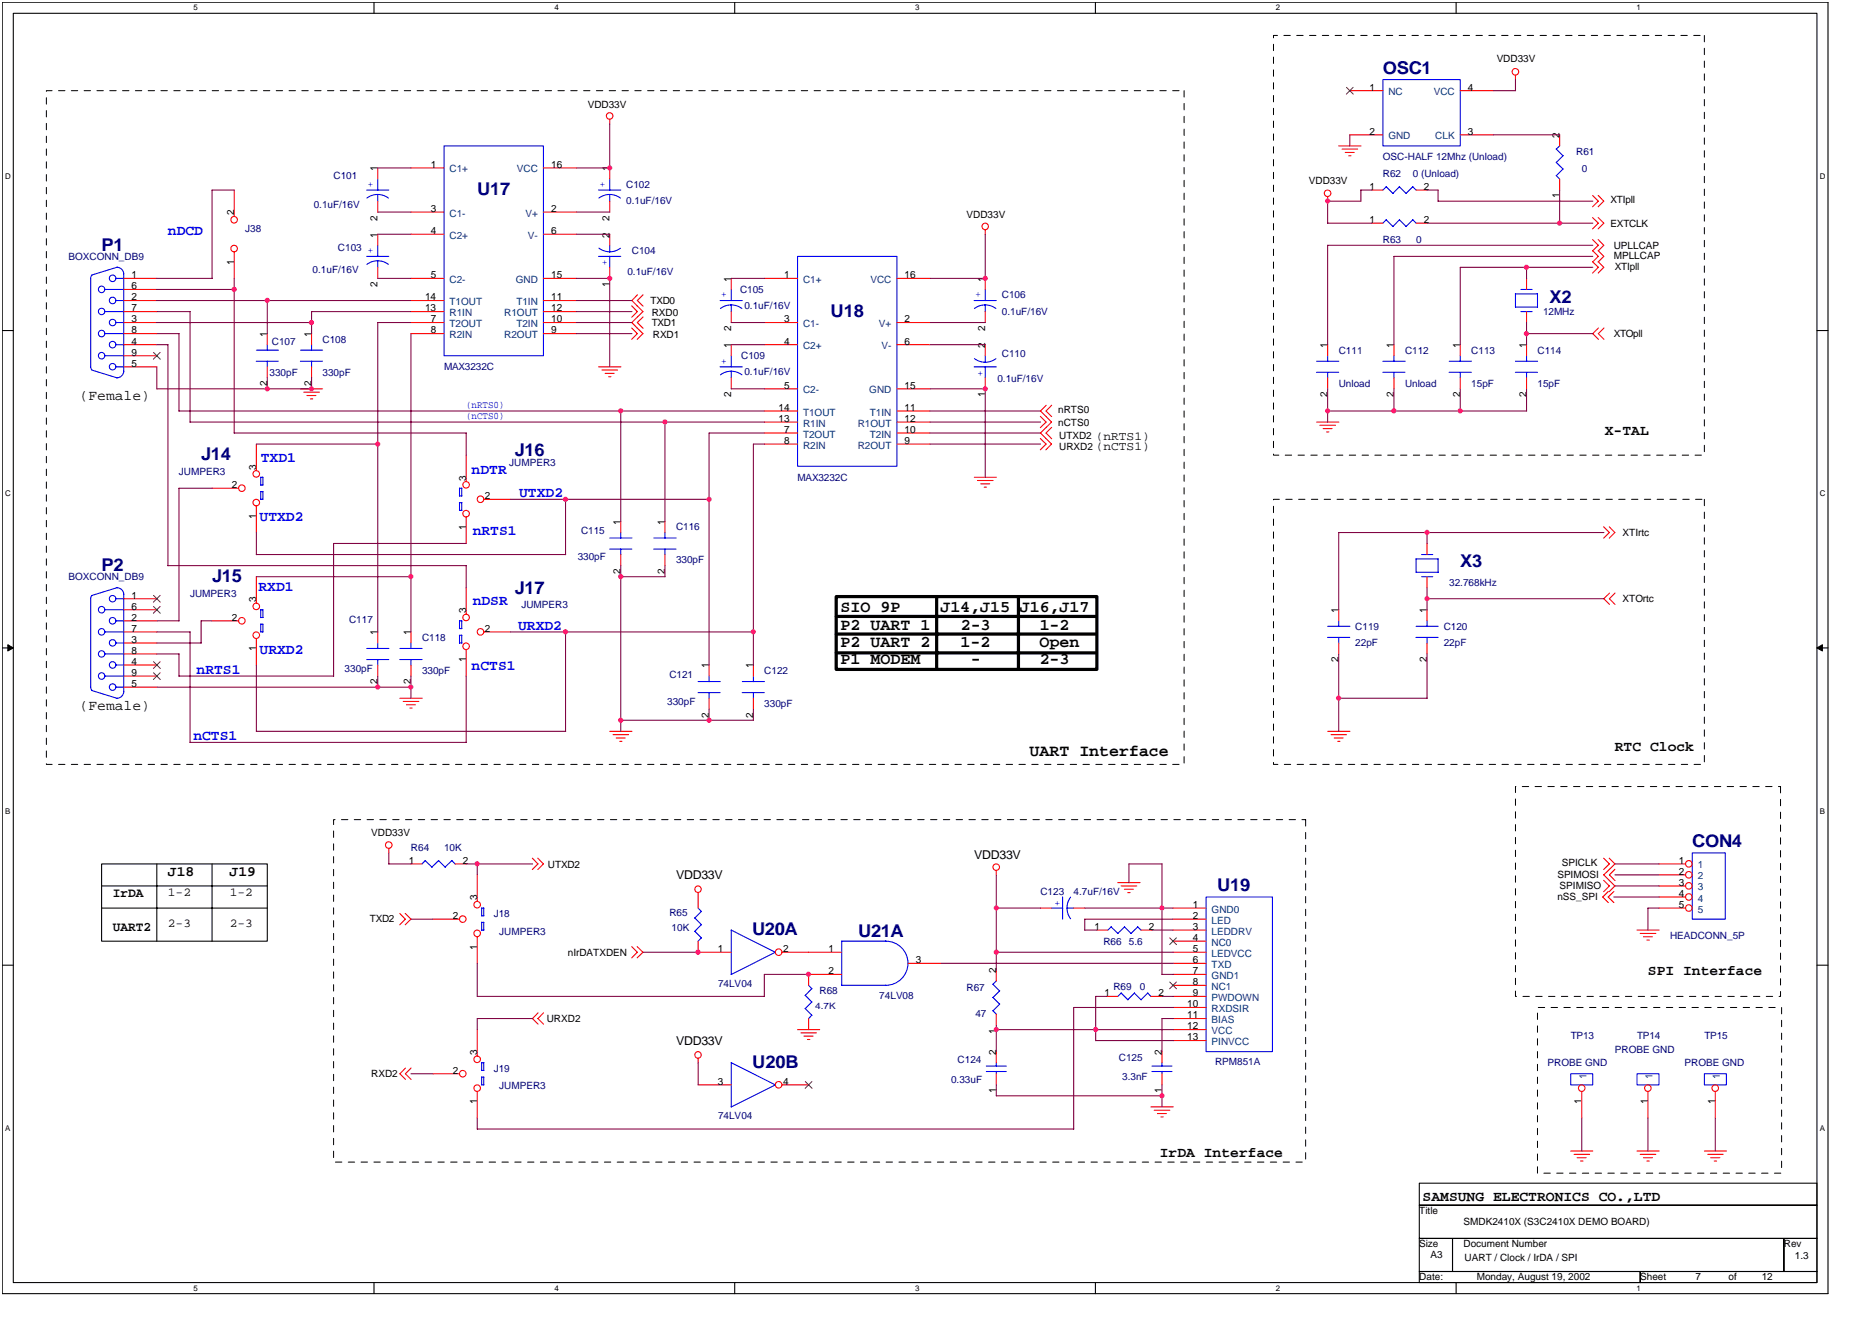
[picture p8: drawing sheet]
<svg xmlns="http://www.w3.org/2000/svg" width="297mm" height="210mm" viewBox="0 0 297 210" stroke-linecap="round" stroke-linejoin="round" font-family="sans-serif">
<path d="M.4 .4h289.7v204.8h-289.7zM2.1 2.1h286.2v201.4h-286.2z" fill="none" stroke="#000" stroke-width=".17"/>
<g fill="#fff">
<path d="M30.7 .5h.7v1.4h-.7z"/>
<path d="M30.7 203.7h.7v1.4h-.7z"/>
</g>
<path d="M59.3 .4v1.7M59.3 203.5v1.7" fill="none" stroke="#000" stroke-width=".17"/>
<g fill="#fff">
<path d="M88 .5h.6v1.4h-.6z"/>
<path d="M88 203.7h.6v1.4h-.6z"/>
</g>
<path d="M116.6 .4v1.7M116.6 203.5v1.7" fill="none" stroke="#000" stroke-width=".17"/>
<g fill="#fff">
<path d="M145.2 .5h.7v1.4h-.7z"/>
<path d="M145.2 203.7h.7v1.4h-.7z"/>
</g>
<path d="M173.8 .4v1.7M173.8 203.5v1.7" fill="none" stroke="#000" stroke-width=".17"/>
<g fill="#fff">
<path d="M202.4 .5h.7v1.4h-.7z"/>
<path d="M202.4 203.7h.7v1.4h-.7z"/>
</g>
<path d="M231 .4v1.7M231 203.5v1.7" fill="none" stroke="#000" stroke-width=".17"/>
<g fill="#fff">
<path d="M259.7 .5h.6v1.4h-.6z"/>
<path d="M259.7 203.7h.6v1.4h-.6z"/>
<path d="M.8 27.3h.9v1.4h-.9z"/>
<path d="M288.7 27.3h.9v1.4h-.9z"/>
<path d="M.8 77.6h.9v1.4h-.9z"/>
<path d="M288.7 77.6h.9v1.4h-.9z"/>
</g>
<path d="M.4 52.4h1.7M288.3 52.4h1.8" fill="none" stroke="#000" stroke-width=".17"/>
<g fill="#fff">
<path d="M.8 128h.8v1.4h-.8z"/>
<path d="M288.7 128h.9v1.4h-.9z"/>
</g>
<path d="M.4 102.8h1.7M288.3 102.8h1.8" fill="none" stroke="#000" stroke-width=".17"/>
<path d="M1.2 102.3l.9 .5-.9 .5zM288.3 102.8l.9-.5v1z" fill="#000" stroke="#000" stroke-width=".16"/>
<g fill="#fff">
<path d="M.8 178.3h.8v1.4h-.8z"/>
<path d="M288.7 178.3h.9v1.4h-.9z"/>
</g>
<g fill="none" stroke="#000" stroke-width=".17">
<path d="M16.1 137.1h26.3v12.2h-26.3zM24.9 137.1v12.2M33.6 137.1v12.2M.4 153.1h1.7M16.1 140.6h26.3M16.1 144.1h26.3M288.3 153.1h1.8M225.2 196.5h5.3v5.2h-5.3zM225.2 187.7h63.1v3.5h-63.1zM225.2 191.2h63.1v5.3h-63.1zM230.5 196.5h52.6v5.2h-52.6zM283.1 196.5h5.2v5.2h-5.2z"/>
<path d="M225.2 201.7h35.1v1.8h-35.1zM260.3 201.7h28v1.8h-28z"/>
</g>
<path d="M132.7 94.7h41.3v11.5h-41.3zM132.7 97.8h41.2M148.6 94.7v11.4M161.6 94.7v11.4M132.7 100.6h41.2M132.7 103.6h41.2" fill="none" stroke="#000" stroke-width=".51"/>
<path d="M7.4 14.4h180.5v106.9h-180.5zM202.1 5.6h68.3v66.6h-68.3zM202.1 79.2h68.3v42.1h-68.3zM52.9 130h154.3v54.4h-154.3zM240.5 124.8h42v33.3h-42zM244 159.8h38.7v26.3h-38.7z" fill="none" stroke="#000" stroke-width=".16" stroke-dasharray="1 1 1 1 1 1 1 1"/>
<g fill="none" stroke="#f00" stroke-width=".17">
<path d="M96.7 18.9v.8M214.2 14.4h5.2M231.7 14.4h5.3M240.5 11.9v.8M37.2 30.2v4.1M37.2 40v4.2M59.9 26.6v1.8M59.9 31.9v1.7M59.9 37.2v1.7M65.2 33.6h5.3M65.2 26.6h5.3M65.2 37.2h5.3"/>
<path d="M86.2 33.6h5.3M86.2 26.6h5.3M86.2 37.2h5.3M96.7 26.6v1.8M96.7 31.9v1.7M96.7 37.2v1.7M156.3 36.5v.7M210.7 31.2v.7M212.4 23.1h3.6M213 23.7h2.4M213.5 24.2h1.4M214 24.7h.4"/>
<path d="M214.2 21.4h5.2M217.7 30.2h1.7M217.7 35.4h1.7M224.7 30.2h1.7M224.7 35.4h1.7M231.7 21.4h5.3M247.5 21.4v1.7M247.5 28.4v1.8M252.7 39.8l.9 .9-.9 .9M252.7 38l.9 .9-.9 .9M252.7 34.5l.9 .9-.9 .9M252.7 31l.9 .9-.9 .9"/>
<path d="M253.6 39.8l.9 .9-.9 .9M253.6 38l.9 .9-.9 .9M253.6 34.5l.9 .9-.9 .9M253.6 31l.9 .9-.9 .9M19.6 58.2h5.3M19.6 51.2h5.3M19.6 44.2h5.3M19.6 54.7h5.3M19.6 47.7h5.3M19.6 49.4h5.3M19.6 52.9h5.3M19.6 56.4h5.3"/>
<path d="M19.6 45.9h5.3M42.4 52.9v1.8M42.4 58.2v1.7M49.4 52.9v1.8M49.4 58.2v1.7M59.9 42.4v1.8M65.2 51.2h5.3M65.2 44.2h5.3M65.2 47.7h5.3M65.2 49.4h5.3M65.2 52.9h5.3M86.2 51.2h5.3"/>
<path d="M86.2 44.2h5.3M86.2 47.7h5.3M86.2 49.4h5.3M86.2 52.9h5.3M95 58.2h3.5M95.5 58.7h2.5M96 59.2h1.4M96.6 59.8h.3M96.7 42.4v1.8M100.2 48.5l.9 .9-.9 .9M100.2 52l.9 .9-.9 .9M101.1 48.5l.9 .9-.9 .9"/>
<path d="M101.1 52l.9 .9-.9 .9M101.1 50.3l-.8 .9 .8 .9M101.1 46.8l-.8 .9 .8 .9M102 50.3l-.9 .9 .9 .9M102 46.8l-.9 .9 .9 .9M116 44.2v1.7M116 49.4v1.8M116 54.7v1.7M116 59.9v1.8M121.3 51.2h5.2M121.3 44.2h5.2M121.3 54.7h5.2"/>
<path d="M142.3 51.2h5.3M142.3 44.2h5.3M142.3 54.7h5.3M156.3 44.2v1.7M156.3 49.4v1.8M156.3 54.7v1.7M156.3 59.9v1.8M210.7 54.7v1.7M210.7 59.9v1.8M221.2 54.7v1.7M221.2 59.9v1.8M231.7 54.7v1.7"/>
<path d="M231.7 59.9v1.8M242.2 44.2v1.7M242.2 49.4v1.8M242.2 54.7v1.7M242.2 59.9v1.8M252.7 41.5l.9 .9-.9 .9M253.6 41.5l.9 .9-.9 .9M253.6 52l-.9 .9 .9 .9M254.5 52l-.9 .9 .9 .9M33.6 77.5h4.3M40.7 70.5v4.2M47.7 61.7h3.5"/>
<path d="M48.2 62.2h2.5M48.7 62.8h1.4M49.2 63.3h.4M74 72.2v4.2M76.8 79.2h4.2M121.3 67h5.2M121.3 61.7h5.2M121.3 65.2h5.2M121.3 68.7h5.2M121.3 70.5h5.2M142.3 67h5.3M142.3 61.7h5.3"/>
<path d="M142.3 65.2h5.3M142.3 68.7h5.3M142.3 70.5h5.3M154.6 75.7h3.5M155.1 76.2h2.5M155.6 76.8h1.4M156.2 77.3h.3M165.1 66.1l.9 .9-.9 .9M165.1 69.6l.9 .9-.9 .9M166 66.1l.9 .9-.9 .9M166 64.3l-.9 .9 .9 .9M166 67.8l-.9 .9 1.8 1.8-.9 .9"/>
<path d="M166.9 64.3l-.9 .9 .9 .9M166.9 67.8l-.9 .9 .9 .9M208.9 67h3.5M209.4 67.5h2.5M209.9 68h1.5M210.5 68.5h.4M19.6 98.5h5.3M19.6 96.7h5.3M19.6 95h5.3M33.6 98.5h4.3M40.7 80.3v4.2M40.7 91.5v4.2"/>
<path d="M74 82v4.2M74 93.3v4.1M98.5 82.7v1.8M98.5 88v1.7M105.5 82.7v1.8M105.5 88v1.7M212.4 96.7v1.8M226.4 86.2v1.8M226.4 91.5v1.8M226.4 96.7v1.8M254.5 83.6l.9 .9-.9 .9M255.3 83.6l.9 .9-.9 .9"/>
<path d="M255.4 94.1l-.9 .9 .9 .9M256.3 94.1l-.9 .9 .9 .9M19.6 100.3h5.3M19.6 109h5.3M19.6 107.3h5.3M19.6 105.5h5.3M19.6 103.8h5.3M19.6 102h5.3M40.7 101.3v4.2M59.9 100.3v1.7M59.9 105.5v1.8M63.5 110.8h3.5"/>
<path d="M64 111.3h2.5M64.5 111.8h1.4M65 112.3h.4M65.2 100.3v1.7M65.2 105.5v1.8M74 103.1v4.2M76.8 100.3h4.2M96.7 116h3.6M97.3 116.6h2.5M97.8 117.1h1.4M98.3 117.6h.4M112.5 105.5v1.8"/>
<path d="M112.5 110.8v1.7M119.5 105.5v1.8M119.5 110.8v1.7M210.7 116h3.5M211.2 116.6h2.5M211.7 117.1h1.4M212.3 117.6h.3M212.4 102v1.8M226.4 102v1.8M61.7 134.6v.7M65.2 137.1h1.8M72.2 137.1h1.8"/>
<path d="M75.7 138.8v4.2M84.5 136.2l.9 .9-.9 .9M85.3 136.2l.9 .9-.9 .9M158.1 138.1v.7M254.5 136.2l.9 .9-.9 .9M254.5 139.7l.9 .9-.9 .9M255.3 136.2l.9 .9-.9 .9M255.4 137.9l-.9 .9 1.7 1.8-.9 .9M256.3 137.9l-.9 .9 .9 .9M263.2 137.1h4.3M263.2 138.8h4.3M63.4 144.9l.9 .9-.9 .9"/>
<path d="M64.3 144.9l.9 .9-.9 .9M68.7 145.8h4.2M75.7 148.6v4.2M100.2 150.2l.9 .9-.9 .9M101.1 150.2l.9 .9-.9 .9M110.8 141.6v2.5M110.8 149.3v1.8h5.2M124.1 151.1h9.5M133.6 154.6h-5.3v1.7M144.1 152.8h5.2M158.1 153.9v1.7M165.1 144.1h1.8"/>
<path d="M170.4 144.1h1.7M174 147.6h1.8M175.6 158.1h1.8M177.4 140h3.5M177.9 140.6h2.5M178.4 141.1h1.4M179 141.6h.3M181.1 147.6h1.7M182.6 158.1h1.8M186.1 147.6h5.3M186.1 144.1h5.3M186.1 145.8h5.3"/>
<path d="M186.1 149.3h5.3M186.1 151.1h5.3M186.1 152.8h5.3M186.1 154.6h5.3M186.1 156.3h5.3M186.1 158.1h5.3M186.1 159.8h5.3M255.2 141.4l-.9 .9 .9 .9M256.1 141.4l-.9 .9 .9 .9M259.8 147.6h3.5M260.3 148.1h2.4M260.8 148.6h1.4"/>
<path d="M261.3 149.2h.4M263.2 140.6h4.3M263.2 144.1h4.3M263.2 142.3h4.3M64.3 169.5l-.8 .9 .8 .9M65.2 169.5l-.9 .9 .9 .9M68.7 170.4h4.2M75.7 163.4v4.1M75.7 173.2v4.2M85.4 160.7l-.9 .9 .9 .9M86.2 160.7l-.8 .9 .8 .9M110.8 167.9v.7"/>
<path d="M110.8 172.1h5.2M124.1 172.1h4.2M126.5 163.4h3.6M127.1 163.9h2.5M127.6 164.4h1.4M128.1 164.9h.4M128.3 161.6v1.8M158.1 160.9v1.7M158.1 166.9v1.7M158.1 170.4v1.7M182.6 175.6h3.6M183.1 176.1h2.5"/>
<path d="M183.7 176.7h1.4M184.2 177.2h.4M184.4 166.9v1.7M184.4 170.4v1.7M186.1 163.4h5.3M186.1 161.6h5.3M186.1 165.1h5.3M251 173.2v4.2M261.5 173.2v4.2M272.2 173.2v4.2M249.2 182.6h3.5M249.8 183.1h2.4"/>
<path d="M250.2 183.7h1.5M250.8 184.2h.4M259.8 182.6h3.5M260.3 183.1h2.4M260.8 183.7h1.4M261.3 184.2h.4M270.4 182.6h3.6M271 183.1h2.4M271.5 183.7h1.4M272 184.2h.4"/>
<circle cx="96.7" cy="18.4" r=".52"/>
<circle cx="240.5" cy="11.4" r=".52"/>
<circle cx="37.1" cy="39.4" r=".52"/>
<circle cx="37.1" cy="34.9" r=".52"/>
<circle cx="156.3" cy="35.9" r=".52"/>
<circle cx="210.7" cy="30.7" r=".52"/>
<circle cx="38.4" cy="77.5" r=".52"/>
<circle cx="40.7" cy="79.7" r=".52"/>
<circle cx="40.7" cy="75.2" r=".52"/>
<circle cx="74" cy="76.9" r=".52"/>
<circle cx="76.2" cy="79.2" r=".52"/>
<circle cx="38.4" cy="98.5" r=".52"/>
<circle cx="40.7" cy="96.2" r=".52"/>
<circle cx="74" cy="98" r=".52"/>
<circle cx="74" cy="81.5" r=".52"/>
<circle cx="40.7" cy="100.8" r=".52"/>
<circle cx="74" cy="102.5" r=".52"/>
<circle cx="76.2" cy="100.2" r=".52"/>
<circle cx="61.7" cy="134.1" r=".52"/>
<circle cx="158.1" cy="137.6" r=".52"/>
<circle cx="268" cy="137.1" r=".52"/>
<circle cx="268" cy="138.8" r=".52"/>
<circle cx="73.4" cy="145.8" r=".52"/>
<circle cx="75.7" cy="148.1" r=".52"/>
<circle cx="75.7" cy="143.5" r=".52"/>
<circle cx="110.8" cy="141.1" r=".52"/>
<circle cx="123.5" cy="151.1" r=".52"/>
<circle cx="268" cy="142.3" r=".52"/>
<circle cx="268" cy="140.6" r=".52"/>
<circle cx="268" cy="144.1" r=".52"/>
<circle cx="73.4" cy="170.4" r=".52"/>
<circle cx="75.7" cy="168.1" r=".52"/>
<circle cx="75.7" cy="172.6" r=".52"/>
<circle cx="110.8" cy="167.4" r=".52"/>
<circle cx="123.5" cy="172.1" r=".52"/>
<circle cx="251" cy="172.6" r=".52"/>
<circle cx="261.5" cy="172.6" r=".52"/>
<circle cx="272.2" cy="172.6" r=".52"/>
</g>
<g fill="none" stroke="#00f" stroke-width=".17">
<path d="M219.4 12.6h12.3v10.5h-12.3zM58.2 30.2h3.5M58.2 31.4l.7-.3 1-.2h.8l.9 .5M59.9 28.4v1.8M59.9 30.9v1M59.9 38.9v1.8M70.5 23.1h15.7v33.3h-15.7zM95 30.2h3.5M95 31.4l1-.4 .7-.1h.8l.9 .5M95 39.4l.7 .3 1 .3 .8-.1 .9-.5M96.7 28.4v1.8M96.7 30.9v1"/>
<path d="M96.7 38.9v1.1M219.4 35.4l.6-.5 1 1.1 1.1-1.1 1 1.1M220 29.6l-.6 .6M222.1 29.6l1 1.1M222.1 29.6l-1.1 1.1-1-1.1M224.2 29.6l.5 .6M224.2 34.9l.5 .5M224.2 29.6l-1.1 1.1M224.2 34.9l-1.1 1M246.9 27.8l.6 .6M246.9 25.8l1.1 1M247.5 23.1l-.6 .5 1.1 1.1-1.1 1.1"/>
<path d="M248 26.8l-1.1 1.1M14.4 58.2l.2 .5M14.6 58.7l4 1.3M14.6 43.7l-.2 .4v14.1M16.7 49.4h3M16.7 45.9h3M16.7 56.4h3M16.7 52.9h3M18.4 47.7h1.2M18.4 58.2h1.2M18.4 54.7h1.2M18.4 51.2h1.2"/>
<path d="M18.4 44.2h1.2M18.6 42.4a1.07 1.07 0 0 1 1 1v15.5M18.6 42.4l-4 1.2M19.6 58.9a1.07 1.07 0 0 1-1 1M40.7 57.3h3.5M40.7 55.6h3.5M42.4 54.7v.9M42.4 57.3v.9M47.7 57.3h3.5M47.7 55.6h3.5M49.4 54.7v.9M49.4 57.3v.9"/>
<path d="M58.2 40.7h3.5M58.2 41.9l.7-.3 1-.2 .8 .1 .9 .4M59.9 41.4v1M95 40.7h3.5M96.7 40.7v1.7M114.3 47.7h3.5M114.3 58.2h3.5M114.3 49l.6-.4 1.1-.2 .7 .1 1 .5M114.3 59.5l.6-.4 1.1-.2 .7 .1 1 .5M116 45.9v1.8M116 48.4v1.1M116 56.4v1.8"/>
<path d="M116 58.9v1.1M126.5 40.7h15.8v33.3h-15.8zM154.6 47.7h3.5M154.6 58.2h3.5M154.6 49l.6-.4 1.1-.2 .8 .1 .9 .5M154.6 56.9l.6 .4 1.1 .2 .8-.1 .9-.5M156.3 45.9v1.8M156.3 48.4v1.1M156.3 56.4v1.1M156.3 58.2v1.7M208.9 59.1h3.5M208.9 57.3h3.5"/>
<path d="M210.7 56.4v.9M210.7 59.1v.9M219.4 59.1h3.5M219.4 57.3h3.6M221.2 56.4v.9M221.2 59.1v.9M229.9 59.1h3.6M229.9 57.3h3.6M231.7 56.4v.9M231.7 59.1v.9M240.4 46.6h3.6v2.1h-3.5M240.4 59.1h3.6"/>
<path d="M240.5 46.6v2.1M240.5 57.3h3.5M241.3 49.4h1.8M241.3 45.9h1.8M242.2 56.4v.9M242.2 59.1v.9M41.4 79.2h.3M41.4 75.7h.3M41.4 79.2v-1.2h.3v1.2M41.7 75.7v1.3h-.3v-1.3M72.9 77.4v1.3h.4v-1.2M72.9 77.5h.4"/>
<path d="M14.4 95v14M16.7 96.7h3M18.4 98.5h1.2M18.4 95h1.2M18.6 93.3a1.05 1.05 0 0 1 1 1v15.4M18.6 93.2l-4 1.3-.2 .5M41.4 96.7h.3M41.7 96.7v1.3h-.3v-1.3M72.9 81h.4M73.3 81v-1.3h-.4v1.3M73.3 98.5v1.3M73.3 98.5h-.4v1.2h.4"/>
<path d="M96.7 87.1h3.6M96.7 85.4h3.6M98.5 84.5v.9M98.5 87.1v.9M103.7 87.1h3.6M103.8 85.4h3.5M105.5 84.5v.9M105.5 87.1v.9M210.7 99.4h3.5M212.4 98.5v.9M224.7 99.4h3.5M225.6 91.5h1.7"/>
<path d="M225.6 88h1.7M226.4 98.5v.9M228.2 88.7h-3.5v2.1h3.5M228.2 88.7v2.1M14.4 109l.2 .5M14.6 109.6l4 1.2M16.7 100.3h3M16.7 107.3h3M16.7 103.8h3M18.4 102h1.2M18.4 109h1.2M18.4 105.5h1.2"/>
<path d="M19.6 109.7a1.07 1.07 0 0 1-1 1.1M41.4 100.3h.3M41.4 100.3v-1.3h.3v1.3M58.2 104.6h3.5M58.2 102.9h3.5M59.9 102v.9M59.9 104.6v.9M63.4 104.6h3.6M63.5 102.9h3.5M65.2 102v.9M65.2 104.6v.9M73.3 100.8v1.2"/>
<path d="M73.3 100.8h-.4v1.2h.4M110.8 109.9h3.5M110.8 108.1h3.5M112.5 107.3v.9M112.5 109.9v.9M117.8 109.9h3.5M117.8 108.1h3.5M119.5 107.3v.9M119.5 109.9v.9M210.6 101.1h3.6M212.4 101.1v.9M224.7 101.1h3.5"/>
<path d="M226.4 101.1v.9M67.5 136.5l1.1 1.1M67.5 136.5l-.5 .6M69.6 136.5l1 1.1M69.6 136.5l-1.1 1.1M71.7 136.5l.5 .6M71.7 136.5l-1.1 1.1M268.5 135.3h5.3v10.5h-5.3zM76.4 144.1h.4M76.4 147.6h.4M76.4 144.1v1.2h.4M76.8 144.1v1.2"/>
<path d="M76.8 146.3v1.3M76.8 146.3h-.4v1.3M110.3 145.6l1 1.1M110.8 144.1l.5 .5M111.3 144.6l-1.1 1.1M111.3 146.7l-1.1 1.1 1.1 1M111.3 148.8l-.5 .5M116 147.5v7.1M116 147.6l7.1 3.5-7.1 3.5M128.3 156.3l.5 .6M128.8 156.9l-1 1 1 1.1M128.8 159l-1 1 1 1.1"/>
<path d="M133.5 149.3h7a3.5 3.5 0 0 1 3.6 3.5 3.5 3.5 0 0 1-3.6 3.5M133.6 149.3v7.1l7-.1M157.5 158.2l1.1 1.1-1 1.1M157.5 156.1l1.1 1.1-1 1.1M158.1 155.6l-.5 .6M166.9 144.1h1.7M168.6 142.3v3.5M169.3 144.1h1.1M169.9 142.3a2.86 2.86 0 0 0 0 3.5M175.8 147.6l.5-.6 1.1 1.1M177.9 157.6l1.1 1M177.9 157.5l-.5 .6"/>
<path d="M178.4 147.1l1.1 1M178.4 147l-1 1.1M180 157.6l1.1 1M180 157.5l-1 1.1M181.1 147.6l-.6-.6-1 1.1M182.1 157.6l.5 .5M182.1 157.5l-1 1.1M191.4 142.3h10.5v24.6h-10.5zM76.4 168.6h.4v1.2M76.4 168.6v1.3M76.4 170.9v1.2M76.4 170.9h.4"/>
<path d="M76.4 169.8h.4M76.8 170.9v1.2h-.4M116 175.6v-7l7.1 3.5-7.1 3.5M128.8 161.1l-.5 .5M156.5 169.1h3.2M156.5 170h3.2M157.5 160.4l.6 .5M158.1 168.6v.6M158.1 170v.4M182.8 169.1h3.2M182.8 170h3.2M184.4 168.6v.6"/>
<path d="M184.4 170v.4M249.2 170.4h3.5v1.7h-3.5zM259.8 170.4h3.4v1.7h-3.4zM270.4 170.4h3.5v1.7h-3.5z"/>
<circle cx="16.1" cy="45.9" r=".52"/>
<circle cx="16.1" cy="52.9" r=".52"/>
<circle cx="16.1" cy="56.4" r=".52"/>
<circle cx="16.1" cy="49.4" r=".51"/>
<circle cx="17.9" cy="44.2" r=".52"/>
<circle cx="17.9" cy="54.7" r=".52"/>
<circle cx="17.9" cy="47.7" r=".52"/>
<circle cx="17.9" cy="51.2" r=".52"/>
<circle cx="17.9" cy="58.2" r=".52"/>
<circle cx="16.1" cy="96.7" r=".52"/>
<circle cx="17.9" cy="98.5" r=".52"/>
<circle cx="17.9" cy="95" r=".52"/>
<circle cx="16.1" cy="100.2" r=".52"/>
<circle cx="16.1" cy="107.3" r=".52"/>
<circle cx="16.1" cy="103.7" r=".51"/>
<circle cx="17.9" cy="109" r=".52"/>
<circle cx="17.9" cy="105.5" r=".52"/>
<circle cx="17.9" cy="102" r=".52"/>
</g>
<g fill="none" stroke="#804000" stroke-width=".16">
<path d="M213.6 13.9l1.1 1M214.7 13.9l-1.1 1M24.4 55.9l1 1.1M25.4 55.9l-1.1 1.1M24.4 96.2l1 1.1M24.4 94.5l1 1M25.4 96.2l-1.1 1.1M25.4 94.5l-1.1 1M24.4 106.7l1 1.1M24.4 105l1 1.1M25.4 106.7l-1.1 1.1M25.4 105l-1.1 1.1"/>
<path d="M185.6 148.8l1.1 1.1M185.6 155.8l1.1 1.1M186.7 148.8l-1.1 1.1M186.7 155.8l-1.1 1.1M127.8 171.6l1.1 1.1M128.8 171.6l-1 1.1"/>
</g>
<g fill="none" stroke="#800040" stroke-width=".17">
<path d="M96.7 19.6l.1 7h-5.3M240.5 12.6v1.8h-3.5M37.2 30.2h-3.6v14M59.9 26.6h5.3M59.9 37.2h5.3M59.9 33.6h5.3M91.5 37.2h5.3M91.5 33.6h5.3M156.3 37.2v7M214.2 21.4v1.8M216 31.9h-5.3v3.5h7M217.7 30.2h-1.8v1.7"/>
<path d="M226.4 30.2h1.8M226.4 35.4h26.3M228.2 31.9h24.5M228.2 30.2v1.7M237 21.4h10.5M247.5 30.2v5.2M252.7 38.9h-42v15.8M24.9 49.4h5.3M24.9 52.9h3.5v12.3h92.9M24.9 54.7h1.8l-.1 35.1M24.9 51.2h24.6M24.9 44.2h8.8"/>
<path d="M24.9 47.7h40.3M24.9 58.2v3.5M24.9 45.9h12.3M30.2 49.4v17.6M37.2 44.2v24.5h36.8v3.5M42.4 47.7v5.3M42.4 59.9v1.8M49.4 59.9v1.8M59.9 44.2h5.3M65.2 52.9v47.4M65.2 49.4h-15.8v3.6M65.2 51.2h-5.3v49.1"/>
<path d="M91.5 49.4h8.8M91.5 52.9h8.8M91.5 51.2h8.8M91.5 44.2h5.3l-.1 14M91.5 47.7h8.8M116 54.7h5.3M116 51.2h5.3M116 44.2h5.3M147.6 54.7h8.8M147.6 51.2h8.8M147.6 44.2h8.8M242.2 52.9h10.5"/>
<path d="M242.2 42.4v1.8M242.2 51.2v3.5M252.7 40.7h-31.5v14M252.7 42.4h-21v12.3M24.9 61.7h24.6M30.2 67h91.1M33.7 77.5h-5.3v21M40.7 70.5h19.3M81 79.2h31.5M89.7 79.2v8.8M98.5 65.2v17.6M105.5 67v15.8"/>
<path d="M116 61.7h5.3M121.3 70.5h-1.8v35M121.3 68.7h-8.8v36.8M147.6 70.5h17.5M147.6 68.7h17.5M147.6 67h17.5M147.6 65.2h17.5M147.6 61.7h8.8l-.1 14M210.7 65.2h31.5M210.7 61.7v5.3M221.2 61.7v3.5M231.7 61.7v3.5"/>
<path d="M242.2 61.7v3.5M24.9 98.5h3.5M26.6 89.7h47.4v3.6M33.7 98.5h-1.8v3.5M40.7 91.5h24.5M40.7 84.5v3.5h49.1M74 86.2h-21.1v21.1M98.5 89.7v26.4M105.5 89.7v1.8h-7M226.4 95h28.1M226.4 84.5v1.7M226.4 93.3v3.5"/>
<path d="M254.5 84.5h-42.1v12.3M24.9 103.8h3.5v3.5M24.9 100.3h5.3M24.9 109h40.3M24.9 102h7M28.4 107.3h24.6M30.2 100.3v17.5M30.2 117.8h43.8M40.7 105.5v10.6l49.1-.1M59.9 107.3v1.7M65.2 107.3v3.5M74 107.3v10.5"/>
<path d="M81 100.3h38.6M89.7 100.3v15.8M112.5 112.5v1.8M119.5 112.5v1.8h-21M212.4 103.8v12.3M212.4 110.8h14.1M226.4 103.8v7M61.7 137.1h3.5M61.7 135.3v1.8M74 137.1h10.5M75.7 137.1v1.7M158.1 138.8v15.1"/>
<path d="M256.2 137.1h7.1M256.2 138.8h7.1M65.2 145.8h3.5M75.7 152.8v5.3M75.7 158.1h45.6M102 151.1h8.8M128.3 154.6h-7v3.5M149.3 152.8h36.9M158.1 144.1h7M158.1 151.1h28.1M172.1 147.6h2M172.1 144.1h14.1"/>
<path d="M175.6 158.1h-1.7v7h12.3M179.1 140.1v-3h5.3v17.5M182.8 147.6h3.4M184.4 158.1h1.8M184.4 154.6h1.8M186.2 159.8h-15.8v19.3h-94.7v-1.7M186.2 145.8h-14.1v1.8M256.1 142.3h7.2M256.2 140.6h7.1M263.3 144.1h-1.8v3.5M65.2 170.4h3.5M84.5 161.6h-8.8v1.8"/>
<path d="M110.8 168.6v3.5M158.1 162.6v4.3M158.1 172.1v1.8h26.3M158.1 163.4h28.1M184.4 172.1v3.5M186.2 161.6h-1.8v5.3M251 177.4v5.2M261.5 177.4v5.2M272.2 177.4v5.2"/>
</g>
<g fill="#f0f" stroke="#f0f" stroke-width=".17">
<circle cx="59.9" cy="70.5" r=".34"/>
<circle cx="112.5" cy="79.2" r=".34"/>
<circle cx="42.4" cy="47.7" r=".34"/>
<circle cx="49.4" cy="51.2" r=".34"/>
<circle cx="65.2" cy="91.5" r=".34"/>
<circle cx="119.5" cy="100.2" r=".34"/>
<circle cx="96.7" cy="26.6" r=".34"/>
<circle cx="96.7" cy="44.2" r=".34"/>
<circle cx="156.3" cy="44.2" r=".34"/>
<circle cx="156.3" cy="61.7" r=".34"/>
<circle cx="98.5" cy="65.2" r=".35"/>
<circle cx="105.5" cy="66.9" r=".34"/>
<circle cx="158.1" cy="144.1" r=".34"/>
<circle cx="75.7" cy="137" r=".34"/>
<circle cx="128.3" cy="154.6" r=".34"/>
<circle cx="158.1" cy="151.1" r=".34"/>
<circle cx="110.8" cy="151.1" r=".34"/>
<circle cx="158.1" cy="163.3" r=".34"/>
<circle cx="173.9" cy="163.3" r=".34"/>
<circle cx="210.7" cy="65.2" r=".34"/>
<circle cx="221.2" cy="65.2" r=".35"/>
<circle cx="242.2" cy="42.4" r=".34"/>
<circle cx="242.2" cy="52.9" r=".34"/>
<circle cx="210.7" cy="31.9" r=".34"/>
<circle cx="212.4" cy="110.8" r=".35"/>
<circle cx="226.4" cy="95" r=".34"/>
<circle cx="226.4" cy="84.5" r=".34"/>
<circle cx="59.9" cy="109" r=".34"/>
<circle cx="65.2" cy="109" r=".34"/>
<circle cx="42.4" cy="61.7" r=".34"/>
<circle cx="49.4" cy="61.7" r=".34"/>
<circle cx="112.5" cy="114.3" r=".34"/>
<circle cx="184.4" cy="144.1" r=".34"/>
<circle cx="98.5" cy="91.5" r=".35"/>
<circle cx="184.4" cy="173.9" r=".34"/>
<circle cx="231.7" cy="65.2" r=".34"/>
<circle cx="98.5" cy="114.3" r=".35"/>
<circle cx="247.5" cy="35.4" r=".35"/>
<circle cx="89.7" cy="100.2" r=".35"/>
<circle cx="89.7" cy="79.2" r=".35"/>
<circle cx="37.1" cy="45.9" r=".35"/>
</g>
<g font-size="2.8" fill="#000080">
<text x="219.4" y="11.7">OSC1</text>
<text x="75.7" y="31">U17</text>
<text x="16.1" y="39.7">P1</text>
<text x="131.8" y="50.3">U18</text>
<text x="245.9" y="48.1">X2</text>
<text x="31.9" y="73">J14</text>
<text x="81.7" y="72.3">J16</text>
<text x="16.1" y="90.6">P2</text>
<text x="33.6" y="92.3">J15</text>
<text x="81.7" y="94.2">J17</text>
<text x="231.7" y="90">X3</text>
<text x="268.5" y="134.4">CON4</text>
<text x="193.1" y="141.4">U19</text>
<text x="119.4" y="148.4">U20A</text>
<text x="136.2" y="148.6">U21A</text>
<text x="119.4" y="169.4">U20B</text>
</g>
<g font-size="2.6">
<text x="133.4" y="97.2">SIO 9P</text>
<text x="133.4" y="99.9">P2 UART 1</text>
<text x="149.2" y="97.2">J14,J15 J16,J17</text>
<text x="152.4" y="99.9">2-3</text>
<text x="165" y="99.9">1-2</text>
<text x="133.4" y="102.7">P2 UART 2</text>
<text x="133.4" y="105.4">P1 MODEM</text>
<text x="152.4" y="102.7">1-2</text>
<text x="154" y="105.4">-</text>
<text x="165" y="102.7">Open</text>
<text x="165" y="105.4">2-3</text>
<text x="163.4" y="120">UART Interface</text>
</g>
<g font-size="2.3" fill="#00f">
<text x="26.6" y="37.3">nDCD</text>
<text x="41.4" y="73.3">TXD1</text>
<text x="74.8" y="75.2">nDTR</text>
<text x="41.2" y="82.7">UTXD2</text>
<text x="82.4" y="78.9">UTXD2</text>
<text x="75" y="84.8">nRTS1</text>
<text x="41" y="93.7">RXD1</text>
<text x="75" y="96">nDSR</text>
<text x="82.2" y="99.9">URXD2</text>
<text x="31.2" y="106.9">nRTS1</text>
<text x="41.2" y="103.7">URXD2</text>
<text x="74.8" y="106.4">nCTS1</text>
<text x="30.7" y="117.4">nCTS1</text>
</g>
<g font-size="2.3">
<text x="12.6" y="63.5">(Female)</text>
<text x="254.6" y="69">X-TAL</text>
<text x="12.6" y="112.6">(Female)</text>
<text x="256.2" y="119.2">RTC Clock</text>
<text x="26.6" y="139">J18</text>
<text x="36.4" y="139">J19</text>
<text x="261.5" y="154.7">SPI Interface</text>
<text x="184" y="183.5">IrDA Interface</text>
<text x="225.7" y="190.5">SAMSUNG ELECTRONICS CO.,LTD</text>
</g>
<g font-size="2.1">
<text x="17.9" y="142.3">IrDA</text>
<text x="17.9" y="147.7">UART2</text>
</g>
<g font-size="1.9">
<text x="173.9" y="69.7">(nRTS1)</text>
<text x="173.9" y="71.5">(nCTS1)</text>
<text x="154.6" y="136.3">VDD33V</text>
<text x="26.6" y="142.1">1-2</text>
<text x="36.5" y="142.1">1-2</text>
<text x="107.3" y="139.5">VDD33V</text>
<text x="26.6" y="147">2-3</text>
<text x="36.5" y="147">2-3</text>
<text x="107.3" y="165.8">VDD33V</text>
</g>
<g font-size="1.6">
<text x="237.5" y="9.8">VDD33V</text>
<text x="93.3" y="17.2">VDD33V</text>
<text x="217.3" y="14.4">1</text>
<text x="232.9" y="14.4">4</text>
<text x="217.3" y="21.4">2</text>
<text x="232.9" y="21.4">3</text>
<text x="247.5" y="21.9" transform="rotate(-90 247.5 21.9)">2</text>
<text x="59.9" y="27.2" transform="rotate(-90 59.9 27.2)">1</text>
<text x="68.3" y="26.6">1</text>
<text x="87.5" y="26.6">16</text>
<text x="96.7" y="27.2" transform="rotate(-90 96.7 27.2)">1</text>
<text x="207.7" y="29.1">VDD33V</text>
<text x="37.1" y="34.2" transform="rotate(-90 37.1 34.2)">2</text>
<text x="59.9" y="35" transform="rotate(-90 59.9 35)">2</text>
<text x="68.3" y="33.6">3</text>
<text x="87.5" y="33.6">2</text>
<text x="96.7" y="35" transform="rotate(-90 96.7 35)">2</text>
<text x="153.4" y="34.6">VDD33V</text>
<text x="217.3" y="30.1">1</text>
<text x="217.3" y="35.4">1</text>
<text x="225.9" y="30.1">2</text>
<text x="225.9" y="35.4">2</text>
<text x="247.5" y="31.5" transform="rotate(-90 247.5 31.5)">1</text>
<text x="255.5" y="36">EXTCLK</text>
<text x="255.5" y="32.3">XTIpll</text>
<text x="59.9" y="37.7" transform="rotate(-90 59.9 37.7)">1</text>
<text x="68.3" y="37.1">4</text>
<text x="87.5" y="37.1">6</text>
<text x="96.7" y="37.7" transform="rotate(-90 96.7 37.7)">2</text>
<text x="256.1" y="41">MPLLCAP</text>
<text x="256.1" y="39.4">UPLLCAP</text>
<text x="20.9" y="47.7">2</text>
<text x="20.9" y="45.9">6</text>
<text x="20.9" y="44.1">1</text>
<text x="37.1" y="42" transform="rotate(-90 37.1 42)">1</text>
<text x="59.9" y="45.5" transform="rotate(-90 59.9 45.5)">2</text>
<text x="67.5" y="47.7">14</text>
<text x="68.3" y="44.1">5</text>
<text x="87.5" y="47.7">11</text>
<text x="87.5" y="44.1">15</text>
<text x="96.7" y="45.5" transform="rotate(-90 96.7 45.5)">1</text>
<text x="116" y="44.7" transform="rotate(-90 116 44.7)">1</text>
<text x="124.4" y="44.1">1</text>
<text x="143.5" y="44.1">16</text>
<text x="156.3" y="44.7" transform="rotate(-90 156.3 44.7)">1</text>
<text x="256.2" y="42.8">XTIpll</text>
<text x="20.9" y="52.9">8</text>
<text x="20.9" y="51.2">3</text>
<text x="20.9" y="49.4">7</text>
<text x="42.4" y="53.5" transform="rotate(-90 42.4 53.5)">1</text>
<text x="49.4" y="53.5" transform="rotate(-90 49.4 53.5)">1</text>
<text x="67.5" y="49.4">13</text>
<text x="68.3" y="51.2">7</text>
<text x="68.3" y="52.9">8</text>
<text x="87.5" y="51.2">10</text>
<text x="87.5" y="49.4">12</text>
<text x="87.5" y="52.9">9</text>
<text x="103.2" y="48.2">TXD0</text>
<text x="103.4" y="50.1">RXD0</text>
<text x="103.4" y="51.7">TXD1</text>
<text x="103.6" y="53.7">RXD1</text>
<text x="116" y="52.5" transform="rotate(-90 116 52.5)">2</text>
<text x="124.4" y="51.2">3</text>
<text x="143.5" y="51.2">2</text>
<text x="156.3" y="52.5" transform="rotate(-90 156.3 52.5)">2</text>
<text x="256.1" y="53.5">XTOpll</text>
<text x="20.9" y="58.2">5</text>
<text x="20.9" y="56.4">9</text>
<text x="20.9" y="54.7">4</text>
<text x="116" y="55.2" transform="rotate(-90 116 55.2)">1</text>
<text x="124.4" y="54.7">4</text>
<text x="143.5" y="54.7">6</text>
<text x="156.3" y="55.2" transform="rotate(-90 156.3 55.2)">2</text>
<text x="210.6" y="55.2" transform="rotate(-90 210.6 55.2)">1</text>
<text x="221.2" y="55.2" transform="rotate(-90 221.2 55.2)">1</text>
<text x="231.7" y="55.2" transform="rotate(-90 231.7 55.2)">1</text>
<text x="242.2" y="55.2" transform="rotate(-90 242.2 55.2)">1</text>
<text x="42.4" y="61.3" transform="rotate(-90 42.4 61.3)">2</text>
<text x="49.4" y="61.3" transform="rotate(-90 49.4 61.3)">2</text>
<text x="116" y="63" transform="rotate(-90 116 63)">2</text>
<text x="123.5" y="65.2">14</text>
<text x="124.4" y="61.7">5</text>
<text x="143.5" y="65.2">11</text>
<text x="143.5" y="61.7">15</text>
<text x="156.3" y="63" transform="rotate(-90 156.3 63)">1</text>
<text x="167.9" y="65.6">nRTS0</text>
<text x="210.6" y="63" transform="rotate(-90 210.6 63)">2</text>
<text x="221.2" y="63" transform="rotate(-90 221.2 63)">2</text>
<text x="231.7" y="63" transform="rotate(-90 231.7 63)">2</text>
<text x="242.2" y="63" transform="rotate(-90 242.2 63)">2</text>
<text x="123.5" y="66.9">13</text>
<text x="124.4" y="68.7">7</text>
<text x="124.4" y="70.4">8</text>
<text x="143.5" y="68.7">10</text>
<text x="143.5" y="66.9">12</text>
<text x="143.5" y="70.4">9</text>
<text x="167.9" y="67.7">nCTS0</text>
<text x="168.1" y="69.6">UTXD2</text>
<text x="168.1" y="71.3">URXD2</text>
<text x="36.8" y="77.4">2</text>
<text x="40.7" y="74.5" transform="rotate(-90 40.7 74.5)">3</text>
<text x="73.9" y="76.2" transform="rotate(-90 73.9 76.2)">3</text>
<text x="40.7" y="82.3" transform="rotate(-90 40.7 82.3)">1</text>
<text x="77" y="79.2">2</text>
<text x="98.5" y="83.3" transform="rotate(-90 98.5 83.3)">1</text>
<text x="105.5" y="83.3" transform="rotate(-90 105.5 83.3)">1</text>
<text x="73.9" y="84.1" transform="rotate(-90 73.9 84.1)">1</text>
<text x="257.5" y="85">XTIrtc</text>
<text x="20.9" y="95">1</text>
<text x="40.7" y="95.5" transform="rotate(-90 40.7 95.5)">3</text>
<text x="98.5" y="91.1" transform="rotate(-90 98.5 91.1)">2</text>
<text x="105.5" y="91.1" transform="rotate(-90 105.5 91.1)">2</text>
<text x="257.5" y="95.5">XTOrtc</text>
<text x="20.9" y="102">3</text>
<text x="20.9" y="100.2">7</text>
<text x="20.9" y="98.5">2</text>
<text x="20.9" y="96.7">6</text>
<text x="36.8" y="98.5">2</text>
<text x="59.9" y="100.8" transform="rotate(-90 59.9 100.8)">1</text>
<text x="65.2" y="100.8" transform="rotate(-90 65.2 100.8)">1</text>
<text x="73.9" y="97.3" transform="rotate(-90 73.9 97.3)">3</text>
<text x="77" y="100.2">2</text>
<text x="212.4" y="97.3" transform="rotate(-90 212.4 97.3)">1</text>
<text x="226.4" y="97.3" transform="rotate(-90 226.4 97.3)">1</text>
<text x="20.9" y="107.2">9</text>
<text x="20.9" y="105.5">4</text>
<text x="20.9" y="103.7">8</text>
<text x="40.7" y="103.3" transform="rotate(-90 40.7 103.3)">1</text>
<text x="73.9" y="105.1" transform="rotate(-90 73.9 105.1)">1</text>
<text x="112.5" y="106" transform="rotate(-90 112.5 106)">1</text>
<text x="119.5" y="106" transform="rotate(-90 119.5 106)">1</text>
<text x="212.4" y="105.1" transform="rotate(-90 212.4 105.1)">2</text>
<text x="226.4" y="105.1" transform="rotate(-90 226.4 105.1)">2</text>
<text x="20.9" y="109">5</text>
<text x="59.9" y="108.6" transform="rotate(-90 59.9 108.6)">2</text>
<text x="65.2" y="108.6" transform="rotate(-90 65.2 108.6)">2</text>
<text x="112.5" y="113.9" transform="rotate(-90 112.5 113.9)">2</text>
<text x="119.5" y="113.9" transform="rotate(-90 119.5 113.9)">2</text>
<text x="58.9" y="132.7">VDD33V</text>
<text x="64.8" y="137">1</text>
<text x="73.4" y="137">2</text>
<text x="86.9" y="137.8">UTXD2</text>
<text x="247.8" y="137.4">SPICLK</text>
<text x="266.4" y="137">1</text>
<text x="75.7" y="142.8" transform="rotate(-90 75.7 142.8)">3</text>
<text x="247.1" y="142.9">nSS_SPI</text>
<text x="247.1" y="139.4">SPIMOSI</text>
<text x="247.5" y="141.1">SPIMISO</text>
<text x="266.4" y="138.8">2</text>
<text x="266.4" y="140.5">3</text>
<text x="266.4" y="142.3">4</text>
<text x="58.7" y="146.4">TXD2</text>
<text x="71.9" y="145.8">2</text>
<text x="173.7" y="147.5">1</text>
<text x="182.3" y="147.5">2</text>
<text x="189.3" y="144.1">1</text>
<text x="189.3" y="145.8">2</text>
<text x="189.3" y="147.5">3</text>
<text x="189.3" y="149.3">4</text>
<text x="266.4" y="144.1">5</text>
<text x="75.7" y="150.7" transform="rotate(-90 75.7 150.7)">1</text>
<text x="90.1" y="151.6">nIrDATXDEN</text>
<text x="113.9" y="151.1">1</text>
<text x="124.3" y="151.1">2</text>
<text x="131.4" y="151.1">1</text>
<text x="131.4" y="154.6">2</text>
<text x="145.3" y="152.8">3</text>
<text x="158.1" y="154.4" transform="rotate(-90 158.1 154.4)">2</text>
<text x="189.3" y="151.1">5</text>
<text x="189.3" y="152.8">6</text>
<text x="189.3" y="154.6">7</text>
<text x="175.3" y="158.1">1</text>
<text x="183.8" y="158.1">2</text>
<text x="188.4" y="159.8">10</text>
<text x="188.4" y="161.6">11</text>
<text x="189.3" y="156.3">8</text>
<text x="189.3" y="158.1">9</text>
<text x="75.7" y="167.4" transform="rotate(-90 75.7 167.4)">3</text>
<text x="86.8" y="162.1">URXD2</text>
<text x="158.1" y="167.4" transform="rotate(-90 158.1 167.4)">2</text>
<text x="158.1" y="164" transform="rotate(-90 158.1 164)">1</text>
<text x="184.4" y="167.4" transform="rotate(-90 184.4 167.4)">2</text>
<text x="188.4" y="163.3">12</text>
<text x="188.4" y="165.1">13</text>
<text x="58.9" y="170.9">RXD2</text>
<text x="71.9" y="170.3">2</text>
<text x="113.9" y="172.1">3</text>
<text x="124.3" y="172.1">4</text>
<text x="158.1" y="173.5" transform="rotate(-90 158.1 173.5)">1</text>
<text x="184.4" y="173.5" transform="rotate(-90 184.4 173.5)">1</text>
<text x="75.7" y="175.2" transform="rotate(-90 75.7 175.2)">1</text>
<text x="251" y="175.2" transform="rotate(-90 251 175.2)">1</text>
<text x="261.5" y="175.2" transform="rotate(-90 261.5 175.2)">1</text>
<text x="272.2" y="175.2" transform="rotate(-90 272.2 175.2)">1</text>
<text x="225.2" y="192.6">Title</text>
<text x="225.2" y="197.9">Size</text>
<text x="232.2" y="197.9">Document Number</text>
<text x="232.2" y="194.4">SMDK2410X (S3C2410X DEMO BOARD)</text>
<text x="283.1" y="197.9">Rev</text>
<text x="225.2" y="203.2">Date:</text>
<text x="227" y="199.6">A3</text>
<text x="232.4" y="200">UART / Clock / IrDA / SPI</text>
<text x="234.3" y="203.2">Monday, August 19, 2002</text>
<text x="260.3" y="203.2">Sheet</text>
<text x="269" y="203.2">7</text>
<text x="274.3" y="203.2">of</text>
<text x="279.5" y="203.2">12</text>
<text x="284.8" y="199.8">1.3</text>
</g>
<g font-size="1.6" fill="#004080">
<text x="220.3" y="15.1">NC</text>
<text x="227.5" y="15.1">VCC</text>
<text x="220.3" y="22.1">GND</text>
<text x="227.7" y="22.1">CLK</text>
<text x="71.3" y="27.4">C1+</text>
<text x="82" y="27.4">VCC</text>
<text x="71.3" y="34.4">C1-</text>
<text x="83.4" y="34.4">V+</text>
<text x="71.3" y="37.9">C2+</text>
<text x="83.8" y="37.9">V-</text>
<text x="71.3" y="44.9">C2-</text>
<text x="81.8" y="44.9">GND</text>
<text x="127.4" y="44.9">C1+</text>
<text x="138.1" y="44.9">VCC</text>
<text x="71.3" y="48.4">T1OUT</text>
<text x="71.3" y="51.9">T2OUT</text>
<text x="71.3" y="50.2">R1IN</text>
<text x="71.3" y="53.7">R2IN</text>
<text x="80" y="50.2">R1OUT</text>
<text x="80" y="53.7">R2OUT</text>
<text x="81.9" y="48.4">T1IN</text>
<text x="81.9" y="51.9">T2IN</text>
<text x="127.4" y="51.9">C1-</text>
<text x="139.5" y="51.9">V+</text>
<text x="127.4" y="55.4">C2+</text>
<text x="139.9" y="55.4">V-</text>
<text x="127.4" y="65.9">T1OUT</text>
<text x="127.4" y="62.4">C2-</text>
<text x="137.9" y="62.4">GND</text>
<text x="138" y="65.9">T1IN</text>
<text x="127.4" y="69.4">T2OUT</text>
<text x="127.4" y="67.7">R1IN</text>
<text x="127.4" y="71.2">R2IN</text>
<text x="136.1" y="67.7">R1OUT</text>
<text x="136.1" y="71.2">R2OUT</text>
<text x="138" y="69.4">T2IN</text>
<text x="269.4" y="137.8">1</text>
<text x="269.4" y="139.5">2</text>
<text x="269.4" y="141.3">3</text>
<text x="269.4" y="143">4</text>
<text x="192.3" y="144.8">GND0</text>
<text x="192.3" y="146.6">LED</text>
<text x="192.3" y="148.3">LEDDRV</text>
<text x="269.4" y="144.8">5</text>
<text x="192.3" y="150">NC0</text>
<text x="192.3" y="151.8">LEDVCC</text>
<text x="192.3" y="153.6">TXD</text>
<text x="192.3" y="155.3">GND1</text>
<text x="192.3" y="157.1">NC1</text>
<text x="192.3" y="158.8">PWDOWN</text>
<text x="192.3" y="160.6">RXDSIR</text>
<text x="192.3" y="162.3">BIAS</text>
<text x="192.3" y="164.1">VCC</text>
<text x="192.3" y="165.8">PINVCC</text>
<text x="251.7" y="171.3" transform="rotate(-90 251.7 171.3)">1</text>
<text x="262.2" y="171.3" transform="rotate(-90 262.2 171.3)">1</text>
<text x="272.9" y="171.3" transform="rotate(-90 272.9 171.3)">1</text>
</g>
<g font-size="1.6" fill="#000080">
<text x="52.9" y="28.4">C101</text>
<text x="99.4" y="29.8">C102</text>
<text x="219.4" y="25.4">OSC-HALF 12Mhz (Unload)</text>
<text x="219.4" y="28.1">R62</text>
<text x="224.2" y="28.1">0 (Unload)</text>
<text x="250.1" y="24.6">R61</text>
<text x="251" y="27.4">0</text>
<text x="49.8" y="33">0.1uF/16V</text>
<text x="99.4" y="32.4">0.1uF/16V</text>
<text x="10.9" y="41.2">BOXCONN_DB9</text>
<text x="38.9" y="36.8">J38</text>
<text x="53.6" y="39.8">C103 +</text>
<text x="100.3" y="40.3">C104</text>
<text x="219.4" y="38.6">R63</text>
<text x="224.7" y="38.6">0</text>
<text x="49.6" y="43.3">0.1uF/16V</text>
<text x="99.6" y="43.7">0.1uF/16V</text>
<text x="117.4" y="46.5">C105</text>
<text x="159" y="47.3">C106</text>
<text x="118.1" y="49.1">0.1uF/16V</text>
<text x="159" y="50">0.1uF/16V</text>
<text x="244.8" y="50">12MHz</text>
<text x="42.8" y="59.6">330pF</text>
<text x="43.1" y="54.7">C107</text>
<text x="51.2" y="54.3">C108</text>
<text x="51.2" y="59.6">330pF</text>
<text x="70.5" y="58.7">MAX3232C</text>
<text x="117.6" y="57">C109</text>
<text x="118.1" y="59.4">0.1uF/16V</text>
<text x="159" y="56.6">C110</text>
<text x="212.4" y="56.1">C111</text>
<text x="222.9" y="56.1">C112</text>
<text x="233.5" y="56.1">C113</text>
<text x="244" y="56.1">C114</text>
<text x="158.3" y="60.7">0.1uF/16V</text>
<text x="212.4" y="61.4">Unload</text>
<text x="222.9" y="61.4">Unload</text>
<text x="233.5" y="61.4">15pF</text>
<text x="244" y="61.4">15pF</text>
<text x="28.4" y="75.4">JUMPER3</text>
<text x="80.8" y="74">JUMPER3</text>
<text x="126.5" y="76.3">MAX3232C</text>
<text x="91.7" y="88.9">330pF</text>
<text x="92.2" y="84.7">C115</text>
<text x="107.3" y="84.2">C116</text>
<text x="107.3" y="89.4">330pF</text>
<text x="10.9" y="92">BOXCONN_DB9</text>
<text x="30.2" y="94.7">JUMPER3</text>
<text x="229.9" y="92.9">32.768kHz</text>
<text x="55.4" y="98.9">C117</text>
<text x="67" y="101.7">C118</text>
<text x="82.7" y="96.4">JUMPER3</text>
<text x="215" y="99.9">C119</text>
<text x="229.1" y="99.9">C120</text>
<text x="54.7" y="106.6">330pF</text>
<text x="67" y="106.9">330pF</text>
<text x="106.2" y="107.6">C121</text>
<text x="121.3" y="106.9">C122</text>
<text x="215" y="102.5">22pF</text>
<text x="229.1" y="102.5">22pF</text>
<text x="105.9" y="111.8">330pF</text>
<text x="121.3" y="112.2">330pF</text>
<text x="65.2" y="135">R64</text>
<text x="70.5" y="135">10K</text>
<text x="165.1" y="142">C123</text>
<text x="170.4" y="142">4.7uF/16V</text>
<text x="78.4" y="145.5">J18</text>
<text x="79.2" y="148.3">JUMPER3</text>
<text x="106.2" y="145.3">R65</text>
<text x="106.6" y="147.8">10K</text>
<text x="175.1" y="149.9">R66</text>
<text x="179.1" y="149.9">5.6</text>
<text x="265" y="149">HEADCONN_5P</text>
<text x="113.9" y="156.5">74LV04</text>
<text x="130" y="157.7">R68</text>
<text x="139.5" y="158.5">74LV08</text>
<text x="153.4" y="157.2">R67</text>
<text x="154.8" y="161.4">47</text>
<text x="176.7" y="157">R69</text>
<text x="180.9" y="157">0</text>
<text x="249.2" y="164.8">TP13</text>
<text x="256.2" y="167">PROBE GND</text>
<text x="259.8" y="164.8">TP14</text>
<text x="270.4" y="164.8">TP15</text>
<text x="78.4" y="170">J19</text>
<text x="79.2" y="172.8">JUMPER3</text>
<text x="150.9" y="171.8">0.33uF</text>
<text x="151.9" y="168.6">C124</text>
<text x="177.5" y="168.3">C125</text>
<text x="178.1" y="171.4">3.3nF</text>
<text x="192.8" y="169">RPM851A</text>
<text x="245.5" y="169.2">PROBE GND</text>
<text x="267.3" y="169.2">PROBE GND</text>
<text x="113.9" y="177.6">74LV04</text>
</g>
<g font-size="1.6" fill="#00f">
<text x="58.4" y="29.6">+</text>
<text x="95.2" y="29.6">+</text>
<text x="96.4" y="41.3" transform="rotate(180 96.4 41.3)">+</text>
<text x="114.4" y="47.2">+</text>
<text x="154.8" y="47.2">+</text>
<text x="114.4" y="57.7">+</text>
<text x="156" y="58.8" transform="rotate(180 156 58.8)">+</text>
<text x="74" y="64.7">(nRTS0)</text>
<text x="74" y="66.5">(nCTS0)</text>
<text x="168.2" y="143.7" transform="rotate(-90 168.2 143.7)">+</text>
</g>
<text font-size="1.4" fill="#000080" x="129.3" y="160.1">4.7K</text>
<g font-size="1.3">
<text x="30.7" y="1.7">5</text>
<text x="88" y="1.7">4</text>
<text x="145.2" y="1.7">3</text>
<text x="202.4" y="1.7">2</text>
<text x="259.7" y="1.7">1</text>
<text x=".8" y="28.4">D</text>
<text x="288.7" y="28.4">D</text>
<text x=".8" y="78.7">C</text>
<text x="288.7" y="78.7">C</text>
<text x=".8" y="129.1">B</text>
<text x="288.7" y="129.1">B</text>
<text x=".8" y="179.4">A</text>
<text x="288.7" y="179.4">A</text>
<text x="30.7" y="204.8">5</text>
<text x="88" y="204.8">4</text>
<text x="145.2" y="204.8">3</text>
<text x="202.4" y="204.8">2</text>
<text x="259.7" y="204.8">1</text>
</g>
</svg>
